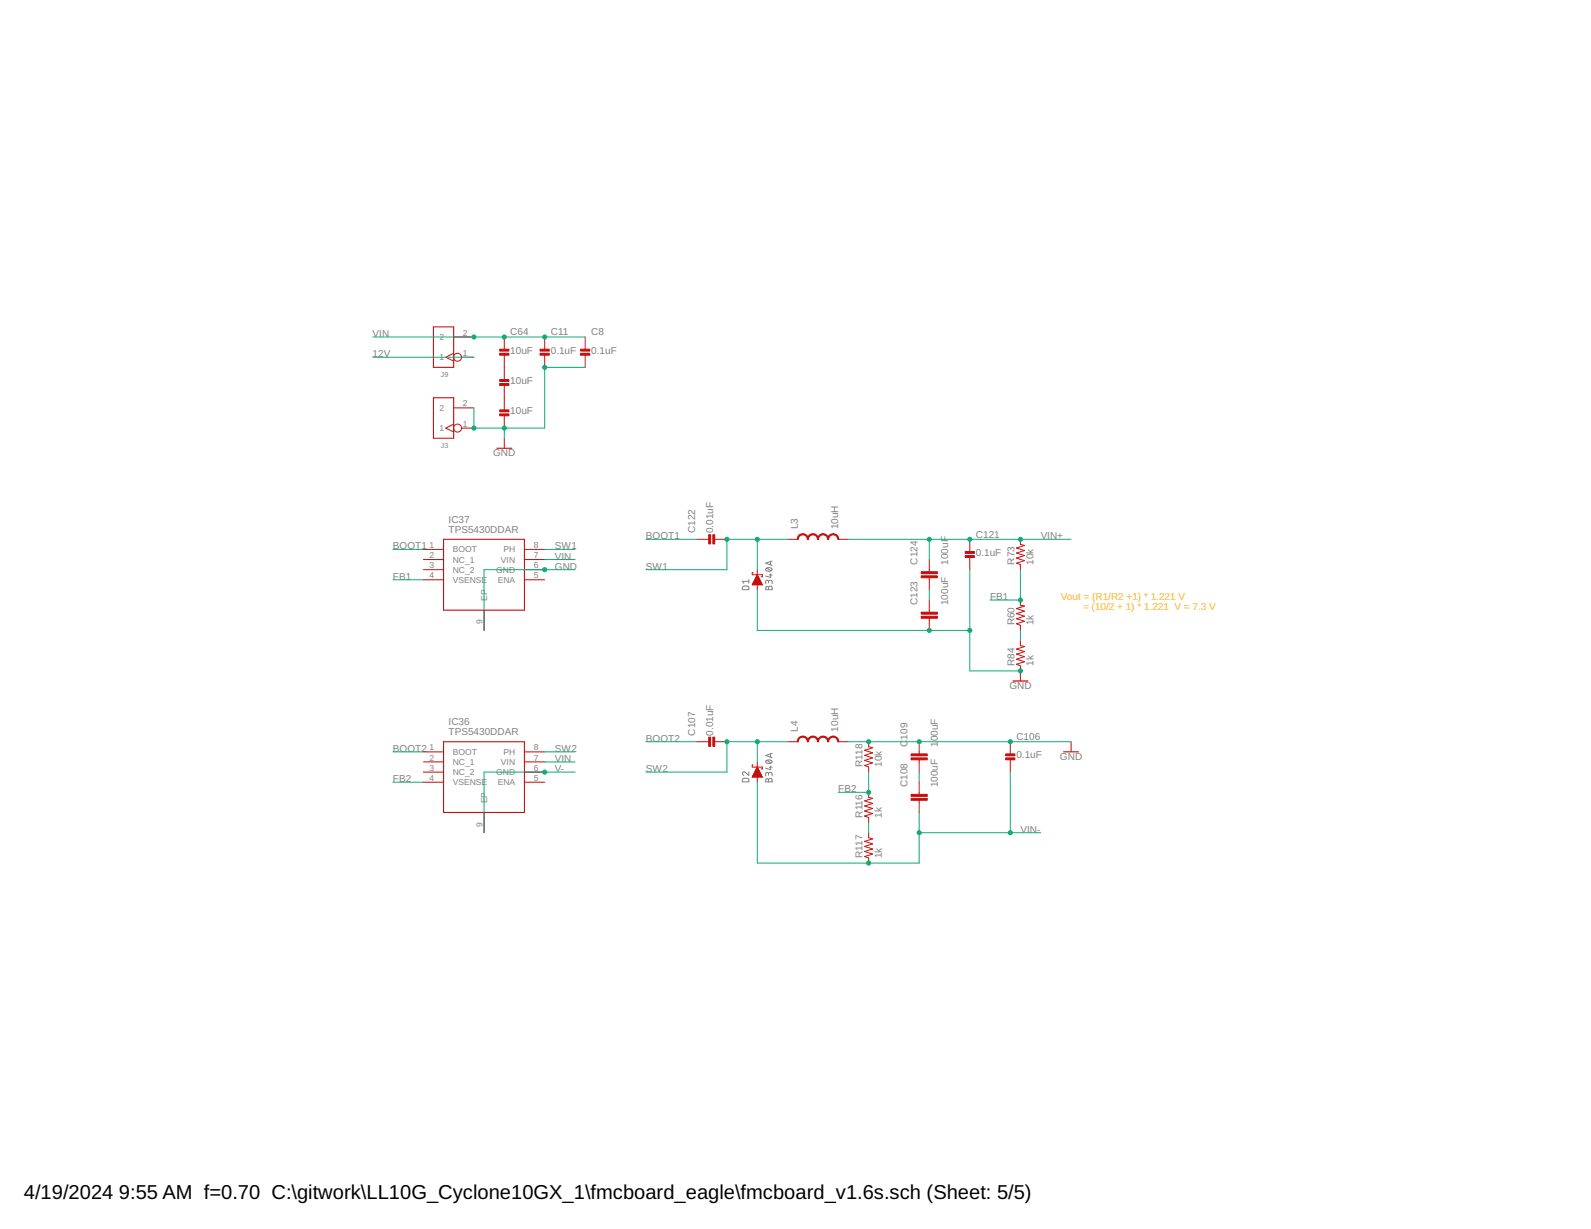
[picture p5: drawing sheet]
<svg xmlns="http://www.w3.org/2000/svg" width="279mm" height="216mm" viewBox="0 0 279 216" stroke-linecap="round" stroke-linejoin="round" font-family="sans-serif">
<g fill="none" stroke="#808080" stroke-width=".18">
<path d="M134.5 99.9a.63 .63 0 0 1 1.1 .2 .62 .62 0 0 1-.6 .3 .62 .62 0 0 1-.5-.5zM134.7 99.8l.6 .5M135.3 98.7v.5M135.6 98.6l-1.1 .3 1.1 .4M130.5 103h.8l.2 .1v.5h-1.1zM131.5 101.8v.6M131.5 102.1h-1.1l.2 .3M134.6 103.1h.3l.1 .2 .2-.3h.3l.1 .6h-1.1zM135 102.2l.2-.3 .3 .1 .1 .5M135 102.4l-.1-.4-.2-.1-.2 .1v.5M135 103.3v.3M135.1 101h.5"/>
<path d="M135.3 100.8v.7l-.8-.3M130.5 136.8l.8-.1 .2 .2v.5h-1.1zM131.5 135.6v.6l-.6-.5a.32 .32 0 0 0-.5 .1 .32 .32 0 0 0 .2 .4M134.5 133.6a.74 .74 0 0 1 1.1 .2 .65 .65 0 0 1-1.1 0zM134.6 136.8h.2l.2 .2 .2-.3a.28 .28 0 0 1 .4 .3v.4h-1.1zM134.7 133.6l.6 .4M135 136l.1-.3h.3l.2 .1v.5M135 136.2l-.1-.4-.2-.1-.2 .1v.5M135 137v.4M135.1 134.8h.5M135.3 132.4v.6M135.3 134.6v.6l-.8-.2"/>
<path d="M135.6 132.3l-1.1 .4 1.1 .4"/>
</g>
<path d="M76.1 57.4h3.6v7.1h-3.6zM76.1 69.9h3.6v7.1h-3.6zM87.2 78.7h2.7M77.9 94.7h14.2v12.5h-14.2zM177.9 119.6h2.6M77.9 130.3h14.2v12.4h-14.2zM186.8 132.1h2.6" fill="none" stroke="#c90d0c" stroke-width=".19"/>
<g fill="none" stroke="#c90d0c" stroke-width=".18">
<path d="M79.7 59.2h3.5M88.6 59.2v2.1M95.7 59.2v2.1M102.8 59.2v2.1M79.7 62.1l-1.4 .7 1.4 .6M79.7 74.5l-1.4 .7 1.4 .7M79.7 71.6h3.5M81 62.8h2.2M81 75.2h2.2M88.6 62.2v4.5M88.6 67.5v4.5M88.6 72.9v2.3"/>
<path d="M88.6 77v1.7M95.7 62.2v2.3M102.8 62.2v2.3M74.3 96.5h3.6M74.3 98.3h3.6M92.1 96.5h3.6M92.1 98.3h3.6M122.3 94.7h2.2M125.3 94.7h2.4M138.3 94.7h1.8M147.2 94.7h1.8M163.2 98.3v2.1"/>
<path d="M170.3 94.7v2.2M170.3 97.8v2.3M179.2 94.7v.9l.7 .2-1.4 .5 1.4 .4-1.4 .5 1.4 .4-1.4 .4 1.4 .5-1.4 .4 .7 .3v.9M74.3 100.1h3.6M74.3 101.9h3.6M85 107.2v3.5M92.1 100.1h3.6M92.1 101.9h3.6M132.1 102.7h1.7M132.2 102.6h1.6M132.2 102.5h1.6M132.2 102.4h1.5"/>
<path d="M132.3 100.6h-.2v.4h1.8v.3h-.2M132.3 102.4h1.4M132.3 102.3h1.3M132.4 102.2h1.2M132.4 102.1h1.1M132.5 102h1M132.5 101.9h1M132.5 101.9h.9M132.6 101.8h.8M132.6 101.7h.7M132.7 101.6h.6M132.7 101.5h.5"/>
<path d="M132.8 101.4h.4M132.8 101.3h.4M132.8 101.3h.3M132.9 101.2h.2M132.9 101.1h.2M132.9 101h.1M133 100.1v.9M133 102.7v.9M133 101l.9 1.7h-1.8zM163.2 101.5v2.1M163.2 105.4v2.1M163.2 108.6v2.1"/>
<path d="M179.2 105.4v.9l.7 .2-1.4 .4 1.4 .5-1.4 .4 1.4 .4-1.4 .5 1.4 .4-1.4 .5 .7 .3v.8M179.2 112.5v.9l.7 .2-1.4 .4 1.4 .5-1.4 .4 1.4 .5-1.4 .4 1.4 .4-1.4 .5 .7 .3v2.6M74.3 132.1h3.6M74.3 133.9h3.6M74.3 135.6h3.6M74.3 137.4h3.6M92.1 132.1h3.6M92.1 133.9h3.6M92.1 135.6h3.6M92.1 137.4h3.6M122.3 130.3h2.2M125.3 130.3h2.4"/>
<path d="M132.1 136.5h1.7M132.2 136.4h1.6M132.2 136.3h1.6M132.2 136.2h1.5M132.3 134.4h-.2v.3h1.8v.4h-.2M132.3 136.1h1.4M132.4 136h1.2M132.4 135.9h1.2M132.4 135.8h1.1M132.5 135.8h1M132.5 135.7h1M132.5 135.6h.9"/>
<path d="M132.6 135.6h.8M132.6 135.5h.7M132.7 135.4h.6M132.7 135.3h.6M132.7 135.3h.5M132.8 135.2h.4M132.8 135.1h.4M132.8 135h.3M132.9 135h.2M132.9 134.9h.2M132.9 134.8h.1M133 133.9v.8"/>
<path d="M133 136.5v.9M133 134.7l.9 1.8h-1.8zM138.3 130.3h1.8M147.2 130.3h1.8M152.5 139.2v.9l.7 .2-1.4 .4 1.4 .4-1.4 .5 1.4 .4-1.4 .5 1.4 .4-1.4 .5 .7 .2v.9M152.5 130.3v.9l.7 .2-1.4 .4 1.4 .4-1.4 .5 1.4 .4-1.4 .5 1.4 .4-1.4 .5 .7 .2v.9M161.4 130.3v2.1M161.4 133.5v2.1M161.4 137.4v2.1M177.4 130.3v2.1M177.4 133.3v2.3M188.1 130.3v1.8"/>
<path d="M85 142.7v3.6M152.5 146.3v.9l.7 .2-1.4 .4 1.4 .5-1.4 .4 1.4 .4-1.4 .5 1.4 .4-1.4 .5 .7 .2v.9M161.4 140.6v2.1"/>
<circle cx="80.3" cy="75.2" r=".7"/>
<circle cx="80.3" cy="62.8" r=".7"/>
</g>
<g fill="#c90d0c" stroke="#c90d0c" stroke-width=".18">
<path d="M102 61.3h1.6v.4h-1.6z"/>
<path d="M102 62.1h1.6v.3h-1.6z"/>
<path d="M94.8 61.3h1.7v.4h-1.7z"/>
<path d="M94.8 62.1h1.7v.3h-1.7z"/>
<path d="M87.8 61.3h1.6v.4h-1.6z"/>
<path d="M87.8 62.1h1.6v.3h-1.6z"/>
<path d="M87.8 72h1.6v.3h-1.6z"/>
<path d="M87.8 72.7h1.6v.3h-1.6z"/>
<path d="M87.8 66.7h1.6v.3h-1.6z"/>
<path d="M87.8 67.4h1.6v.3h-1.6z"/>
<path d="M169.5 96.9h1.6v.3h-1.6z"/>
<path d="M169.5 97.6h1.6v.3h-1.6z"/>
<path d="M124.5 93.9h.3v1.6h-.3z"/>
<path d="M125.2 93.9h.3v1.6h-.3z"/>
<path d="M161.8 101.2h2.8v.3h-2.8z"/>
<path d="M161.8 100.4h2.8v.4h-2.8z"/>
<path d="M161.8 108.3h2.8v.3h-2.8z"/>
<path d="M161.8 107.5h2.8v.4h-2.8z"/>
<path d="M124.5 129.5h.3v1.6h-.3z"/>
<path d="M125.2 129.5h.3v1.6h-.3z"/>
<path d="M160 140.3h2.8v.3h-2.8z"/>
<path d="M160 139.6h2.8v.3h-2.8z"/>
<path d="M160 133.1h2.8v.4h-2.8z"/>
<path d="M160 132.4h2.8v.4h-2.8z"/>
<path d="M176.6 132.4h1.6v.4h-1.6z"/>
<path d="M176.6 133.1h1.6v.4h-1.6z"/>
</g>
<g fill="#c90d0c" stroke="#c90d0c" stroke-width=".18">
<path d="M140.4 94l.6-.2v.1l-.6 .3-.2 .5h-.2l.1-.3z" fill-rule="evenodd"/>
<path d="M141 93.8l.6 .2 .3 .4 .1 .3h-.2l-.1-.4-.3-.2-.4-.2z" fill-rule="evenodd"/>
<path d="M142.2 94l.6-.2v.1l-.6 .3-.2 .5h-.2l.1-.3z" fill-rule="evenodd"/>
<path d="M142.8 93.8l.6 .2 .3 .4v.3h-.1l-.2-.4-.2-.2-.4-.2z" fill-rule="evenodd"/>
<path d="M143.9 94l.6-.2v.1l-.4 .2-.3 .2-.1 .4h-.1v-.3z" fill-rule="evenodd"/>
<path d="M144.5 93.8l.6 .2 .4 .4v.3h-.2l-.1-.4-.3-.2-.4-.2z" fill-rule="evenodd"/>
<path d="M145.7 94l.6-.2v.1l-.4 .2-.3 .2-.1 .4h-.2l.1-.3z" fill-rule="evenodd"/>
<path d="M146.3 93.8h.4a.95 .95 0 0 1 .6 .9h-.2l-.1-.4-.3-.2-.4-.2z" fill-rule="evenodd"/>
<path d="M140.2 129.7l.4-.3 .4-.1v.2l-.6 .2-.2 .6h-.2z" fill-rule="evenodd"/>
<path d="M141 129.3l.4 .1a.92 .92 0 0 1 .6 .9h-.2l-.1-.4-.3-.3-.4-.1z" fill-rule="evenodd"/>
<path d="M142 129.7l.4-.3 .4-.1v.2l-.6 .2-.2 .6h-.2z" fill-rule="evenodd"/>
<path d="M142.8 129.3l.4 .1a.92 .92 0 0 1 .5 .9h-.1l-.3-.6-.5-.2z" fill-rule="evenodd"/>
<path d="M143.8 129.7l.4-.3 .3-.1v.2l-.5 .2-.3 .6h-.1z" fill-rule="evenodd"/>
<path d="M144.5 129.3l.4 .1a.92 .92 0 0 1 .6 .9h-.2l-.2-.6-.6-.2z" fill-rule="evenodd"/>
<path d="M145.5 129.7l.4-.3 .4-.1v.2l-.5 .2-.3 .6h-.2z" fill-rule="evenodd"/>
<path d="M146.3 129.3l.4 .1a.9 .9 0 0 1 .6 .9h-.2l-.2-.6-.6-.2z" fill-rule="evenodd"/>
</g>
<g fill="none" stroke="#0dab76" stroke-width=".18">
<path d="M65.4 59.2h37.4M65.4 62.8h17.8M88.6 75.2v1.8M102.8 64.5h-7.1v10.7h-12.5v-3.6M69 96.5h5.3M95.7 98.3h5.3M95.7 96.5h5.3M113.4 94.7h8.9M133 94.7v5.4M138.3 94.7h-10.6v5.4h-14.3M149 94.7h39.1M163.2 94.7v3.6"/>
<path d="M69 101.9h5.3M101 100.1h-16v10.6M133 103.6v7.1h37.3M163.2 103.6v1.8M170.3 100.1v17.8h8.9M179.2 100.1v5.3h-5.3M179.2 110.7v1.8M69 132.1h5.3M69 137.4h5.3M95.7 132.1h5.3M95.7 133.9h5.3M101 135.6h-16v10.7"/>
<path d="M113.4 130.3h8.9M133 130.3v3.6M133 137.4v14.2h28.4v-8.9M138.3 130.3h-10.6v5.3h-14.3M149 130.3h39.1M152.5 135.6v3.6h-5.3M161.4 135.6v1.8M177.4 135.6v10.7M152.5 144.5v1.8M161.4 146.3h21.4"/>
</g>
<g fill="#0dab76" stroke="#0dab76" stroke-width=".18">
<circle cx="95.7" cy="135.6" r=".36"/>
<circle cx="127.7" cy="130.3" r=".36"/>
<circle cx="133" cy="130.3" r=".36"/>
<circle cx="95.7" cy="59.2" r=".36"/>
<circle cx="88.6" cy="59.2" r=".36"/>
<circle cx="83.2" cy="59.2" r=".36"/>
<circle cx="152.5" cy="139.2" r=".36"/>
<circle cx="95.7" cy="100.1" r=".36"/>
<circle cx="88.6" cy="75.2" r=".36"/>
<circle cx="95.7" cy="64.5" r=".36"/>
<circle cx="83.2" cy="75.2" r=".36"/>
<circle cx="170.3" cy="110.7" r=".36"/>
<circle cx="179.2" cy="117.9" r=".36"/>
<circle cx="163.2" cy="110.7" r=".36"/>
<circle cx="152.5" cy="130.3" r=".36"/>
<circle cx="177.4" cy="130.3" r=".36"/>
<circle cx="161.4" cy="130.3" r=".36"/>
<circle cx="127.7" cy="94.7" r=".36"/>
<circle cx="133" cy="94.7" r=".36"/>
<circle cx="179.2" cy="105.4" r=".36"/>
<circle cx="170.3" cy="94.7" r=".36"/>
<circle cx="163.2" cy="94.7" r=".36"/>
<circle cx="179.2" cy="94.7" r=".36"/>
<circle cx="177.4" cy="146.3" r=".36"/>
<circle cx="152.5" cy="151.6" r=".36"/>
<circle cx="161.4" cy="146.3" r=".36"/>
</g>
<g font-size="3.5">
<text x="4.2" y="210.7">4/19/2024</text>
<text x="20.9" y="210.7">9:55 AM f=0.70 C:\gitwork\LL10G_Cyclone10GX_1\fmcboard_eagle\fmcboard_v1.6s.sch (Sheet: 5/5)</text>
</g>
<g font-size="1.8" fill="#808080">
<text x="65.4" y="59.2">VIN</text>
<text x="89.6" y="58.9">C64</text>
<text x="96.7" y="58.9">C11</text>
<text x="103.8" y="58.9">C8</text>
<text x="65.4" y="62.8">12V</text>
<text x="89.6" y="62.1">10uF</text>
<text x="96.7" y="62.1">0.1uF</text>
<text x="103.8" y="62.1">0.1uF</text>
<text x="89.6" y="67.5">10uF</text>
<text x="89.6" y="72.8">10uF</text>
<text x="86.6" y="80.2">GND</text>
<text x="78.8" y="93.6">TPS5430DDAR</text>
<text x="78.8" y="91.8">IC37</text>
<text x="113.4" y="94.7">BOOT1</text>
<text x="122.1" y="93.7" transform="rotate(-90 122.1 93.7)">C122</text>
<text x="125.3" y="93.7" transform="rotate(-90 125.3 93.7)">0.01uF</text>
<text x="140.1" y="93" transform="rotate(-90 140.1 93)">L3</text>
<text x="147.2" y="93" transform="rotate(-90 147.2 93)">10uH</text>
<text x="171.4" y="94.5">C121</text>
<text x="182.8" y="94.7">VIN+</text>
<text x="69" y="96.5">BOOT1</text>
<text x="69" y="101.9">FB1</text>
<text x="97.4" y="98.3">VIN</text>
<text x="97.4" y="100.1">GND</text>
<text x="97.4" y="96.5">SW1</text>
<text x="113.4" y="100.1">SW1</text>
<text x="161.2" y="99.2" transform="rotate(-90 161.2 99.2)">C124</text>
<text x="166.5" y="99.2" transform="rotate(-90 166.5 99.2)">100uF</text>
<text x="171.4" y="97.7">0.1uF</text>
<text x="178.2" y="99.2" transform="rotate(-90 178.2 99.2)">R73</text>
<text x="181.5" y="99.2" transform="rotate(-90 181.5 99.2)">10k</text>
<text x="161.2" y="106.3" transform="rotate(-90 161.2 106.3)">C123</text>
<text x="166.5" y="106.3" transform="rotate(-90 166.5 106.3)">100uF</text>
<text x="173.9" y="105.4">FB1</text>
<text x="178.2" y="109.9" transform="rotate(-90 178.2 109.9)">R60</text>
<text x="181.5" y="109.9" transform="rotate(-90 181.5 109.9)">1k</text>
<text x="178.2" y="117" transform="rotate(-90 178.2 117)">R84</text>
<text x="181.5" y="117" transform="rotate(-90 181.5 117)">1k</text>
<text x="177.3" y="121.1">GND</text>
<text x="78.8" y="129.1">TPS5430DDAR</text>
<text x="78.8" y="127.4">IC36</text>
<text x="113.4" y="130.3">BOOT2</text>
<text x="122.1" y="129.2" transform="rotate(-90 122.1 129.2)">C107</text>
<text x="125.3" y="129.2" transform="rotate(-90 125.3 129.2)">0.01uF</text>
<text x="140.1" y="128.5" transform="rotate(-90 140.1 128.5)">L4</text>
<text x="147.2" y="128.5" transform="rotate(-90 147.2 128.5)">10uH</text>
<text x="159.4" y="131.2" transform="rotate(-90 159.4 131.2)">C</text>
<text x="159.4" y="129.9" transform="rotate(-90 159.4 129.9)">109</text>
<text x="164.7" y="131.2" transform="rotate(-90 164.7 131.2)">1</text>
<text x="164.7" y="130.2" transform="rotate(-90 164.7 130.2)">00uF</text>
<text x="178.5" y="130">C106</text>
<text x="69" y="132.1">BOOT2</text>
<text x="69" y="137.4">FB2</text>
<text x="97.4" y="135.6">V-</text>
<text x="97.4" y="132.1">SW2</text>
<text x="97.4" y="133.8">VIN</text>
<text x="113.4" y="135.6">SW2</text>
<text x="151.5" y="134.7" transform="rotate(-90 151.5 134.7)">R118</text>
<text x="154.8" y="134.7" transform="rotate(-90 154.8 134.7)">10k</text>
<text x="178.5" y="133.2">0.1uF</text>
<text x="186.1" y="133.5">GND</text>
<text x="147.2" y="139.2">FB2</text>
<text x="151.5" y="143.6" transform="rotate(-90 151.5 143.6)">R116</text>
<text x="154.8" y="143.6" transform="rotate(-90 154.8 143.6)">1k</text>
<text x="159.4" y="138.3" transform="rotate(-90 159.4 138.3)">C108</text>
<text x="164.7" y="138.3" transform="rotate(-90 164.7 138.3)">100uF</text>
<text x="179.2" y="146.3">VIN-</text>
<text x="151.5" y="150.7" transform="rotate(-90 151.5 150.7)">R117</text>
<text x="154.8" y="150.7" transform="rotate(-90 154.8 150.7)">1k</text>
</g>
<g font-size="1.8" fill="#ffba08">
<text x="186.3" y="105.3">Vout = (R1/R2 +1) * 1.221 V</text>
<text x="190.2" y="107.2">= (10/2 + 1) * 1.221 V = 7.3 V</text>
</g>
<g font-size="1.5" fill="#808080">
<text x="77.2" y="59.7">2</text>
<text x="81.3" y="59">2</text>
<text x="77.2" y="63.3">1</text>
<text x="81.3" y="62.5">1</text>
<text x="81.3" y="71.4">2</text>
<text x="77.2" y="75.7">1</text>
<text x="77.2" y="72.2">2</text>
<text x="81.3" y="74.9">1</text>
<text x="75.4" y="96.3">1</text>
<text x="75.4" y="98.1">2</text>
<text x="75.4" y="99.8">3</text>
<text x="75.4" y="101.6">4</text>
<text x="79.5" y="97.1">BOOT</text>
<text x="79.5" y="98.8">NC_1</text>
<text x="79.5" y="100.6">NC_2</text>
<text x="87.1" y="100.6">GND</text>
<text x="88" y="98.8">VIN</text>
<text x="88.4" y="97">PH</text>
<text x="93.7" y="96.3">8</text>
<text x="93.7" y="98.1">7</text>
<text x="93.7" y="99.8">6</text>
<text x="93.7" y="101.6">5</text>
<text x="79.5" y="102.4">VSENSE</text>
<text x="85.5" y="105.6" transform="rotate(-90 85.5 105.6)">EP</text>
<text x="87.4" y="102.4">ENA</text>
<text x="84.7" y="109.6" transform="rotate(-90 84.7 109.6)">9</text>
<text x="75.4" y="131.8">1</text>
<text x="93.7" y="131.8">8</text>
<text x="75.4" y="133.6">2</text>
<text x="75.4" y="135.4">3</text>
<text x="75.4" y="137.2">4</text>
<text x="79.5" y="132.6">BOOT</text>
<text x="79.5" y="134.4">NC_1</text>
<text x="79.5" y="136.2">NC_2</text>
<text x="79.5" y="137.9">VSENSE</text>
<text x="87.1" y="136.2">GND</text>
<text x="87.4" y="137.9">ENA</text>
<text x="88" y="134.4">VIN</text>
<text x="88.4" y="132.6">PH</text>
<text x="93.7" y="133.6">7</text>
<text x="93.7" y="135.4">6</text>
<text x="93.7" y="137.2">5</text>
<text x="85.5" y="141.1" transform="rotate(-90 85.5 141.1)">EP</text>
<text x="84.7" y="145.2" transform="rotate(-90 84.7 145.2)">9</text>
</g>
<g font-size="1.2" fill="#808080">
<text x="77.4" y="66.3">J9</text>
<text x="77.4" y="78.8">J3</text>
</g>
</svg>
